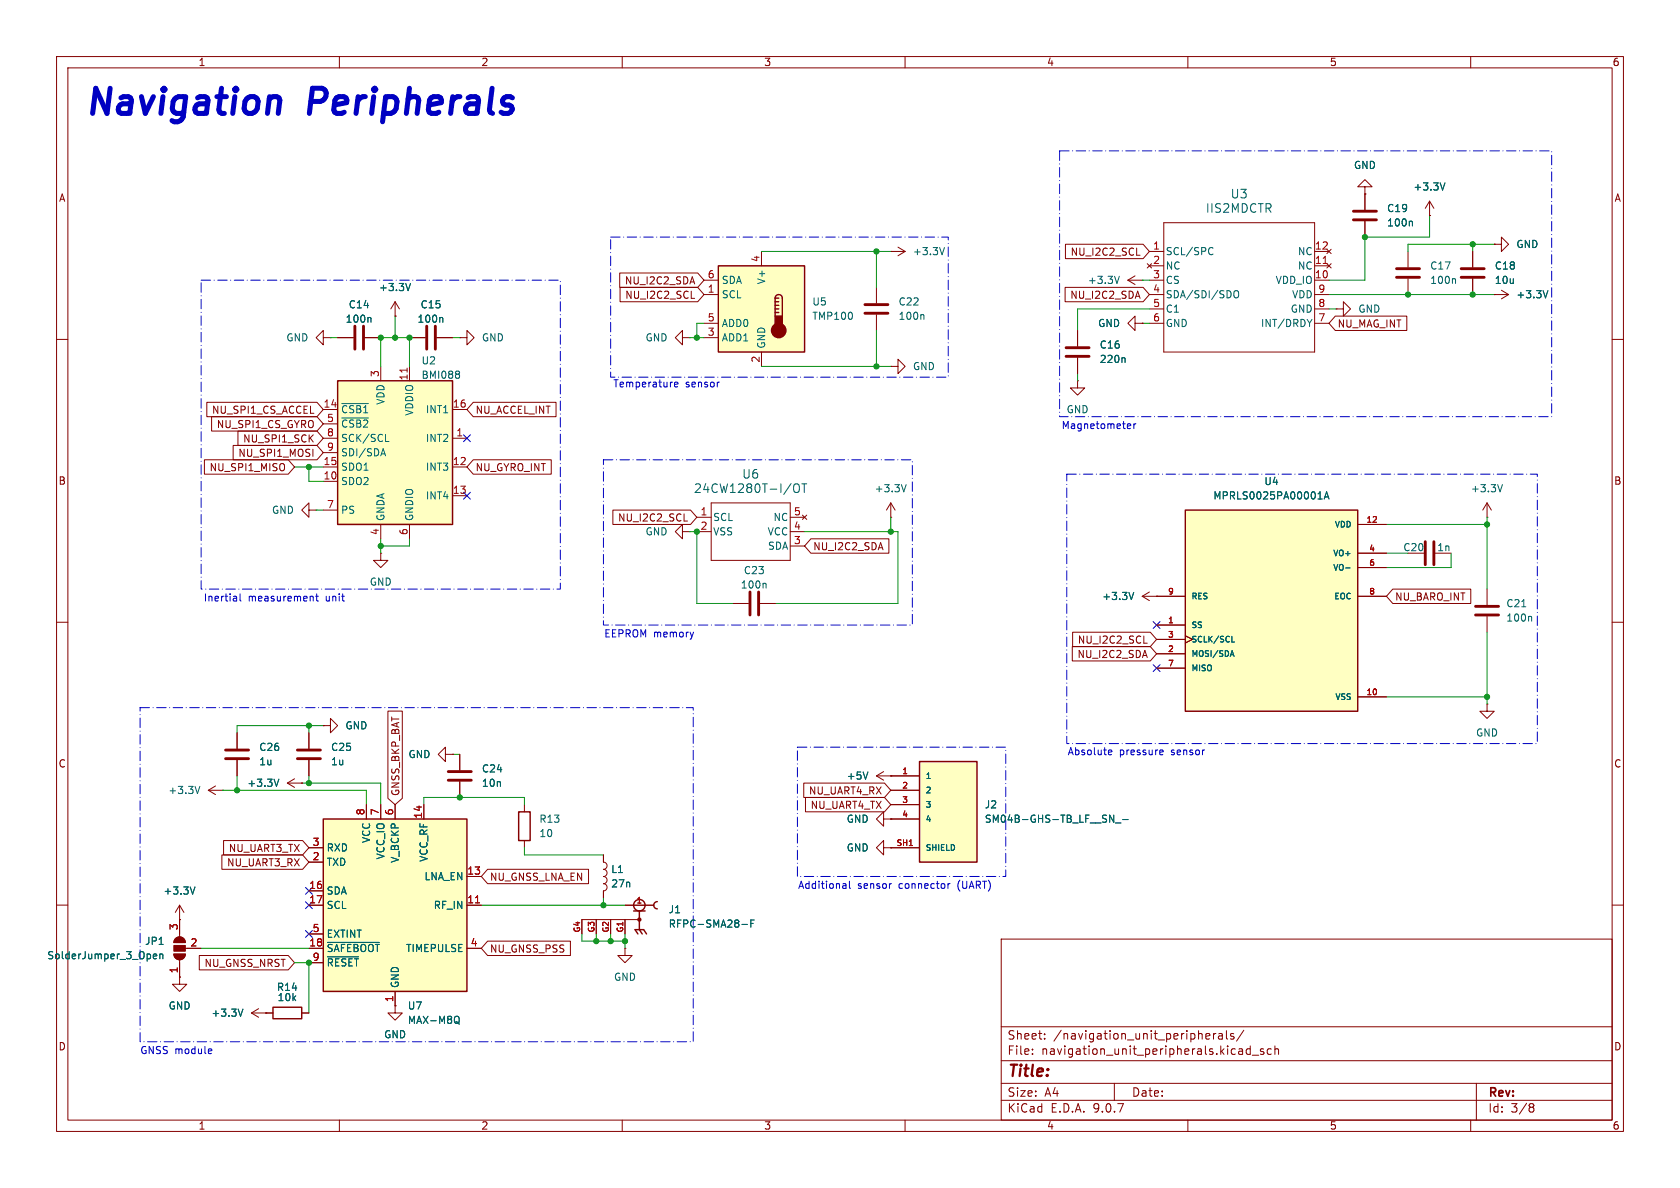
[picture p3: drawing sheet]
<svg xmlns="http://www.w3.org/2000/svg" width="297mm" height="210mm" viewBox="0 0 297 210" stroke-linecap="round" stroke-linejoin="round" font-family="sans-serif">
<g fill="none" stroke="#840000" stroke-width=".18">
<path d="M10 10h277v190h-277zM12 12h273v186h-273zM60 10v2M110 10v2M160 10v2M210 10v2M260 10v2M120.6 59.7v-1.3l-1.2 1.3 1.2 1.3v-1.3h1.3M121.9 59.7h.1M154.9 50.8v2.8M154.9 55.6v2.8M157.5 44.5h.1"/>
<path d="M157.5 44.5h2.5M158.7 43.7l1.3 .8M160 44.5l-1.3 .7M248.9 44.5v2.7M248.9 49.3v2.8M260.3 44.5v2.7M260.3 49.3v2.8M10 60h2M157.5 64.8h1.2v-1.3l1.3 1.3-1.3 1.2v-1.2M157.5 64.8h.1M285 60h2M67.3 97.8v1.3h1.3l-1.3 1.2-1.3-1.2h1.3"/>
<path d="M67.3 97.8h.1M120.6 94v-1.3l-1.2 1.3 1.2 1.3v-1.3h1.3M121.9 94h.1M10 110h2M285 110h2M10 160h2M177 166h108v32h-108zM285 160h2M60 198v2M110 198v2M160 198v2M177 194.5h108"/>
<path d="M177 191.5h108M177 187.5h108M177 181.5h108M182.5 186.3v.1M182.5 185.5v.1M184.7 183.6v.1M184.7 182.8v.1M197 191.5v3M210 198v2M213.7 182.7l.2 .4-.7 .1M213.8 183.6l-.1 .1M214.5 182.7v1"/>
<path d="M215 182.7l-.3 .1-.2 .2M215.5 182.8h.5l.1 .9M216.1 183.1h-.5a.29 .29 0 0 0-.2 .3 .29 .29 0 0 0 .2 .3l.5-.1M216.8 182.2v1.3l.2 .2M218.1 182.8l-.4-.1-.2 .2 .1 .2 .5 .2v.3h-.6M219.9 182.1l-1.3 2M221 184.9v1.5M221 185.5l-.4-.1-.3 .3v.4l.2 .2h.5M221.4 186.5h1.1M223.4 185.5l-.4-.1-.2 .2 .1 .2 .5 .2v.3h-.6M224.7 185.5l-.4-.1-.3 .3v.4l.2 .2h.5M225.4 185.5l.2-.1 .4 .1v.9"/>
<path d="M225.4 184.9v1.5M260 198v2M261 191.5v6.5M270.6 195.1l.4 .1 .2 .2-.3 .3M270.6 195.7h.3M270.9 195.7l.2 .2 .1 .4-.2 .2-.4 .1"/>
</g>
<path d="M152.9 53.8h4.1M152.9 55.4h4.1M246.9 47.5h4.1M246.9 49h4.1M258.3 47.5h4.1M258.3 49h4.1" fill="none" stroke="#840000" stroke-width=".51"/>
<path d="M163.2 55.6l.1 .2v.7M167 43.8l-.5 1.2M257.1 49.3l.2 .1v.7" fill="none" stroke="#006464" stroke-width=".18"/>
<path d="M127 47h15.2v15.2h-15.2z" fill="#ffffc2"/>
<g fill="none" stroke="#840000" stroke-width=".25">
<path d="M127 47h15.2v15.2h-15.2zM137 52.7a.64 .64 0 0 1 .7-.6 .64 .64 0 0 1 .6 .6v3.2M137 52.7v3.2M137 52.7h.7M137 53.3h.7M137 54h.7M137 54.6h.7M137 55.2h.7M116.2 159.4a.64 .64 0 0 0-.6 .6 .64 .64 0 0 0 .6 .7M112 161h2M112.8 165.1l-.5-.8h1.5l.5 .8M113 161v3.3l.5 .8"/>
<circle cx="113" cy="160" r="1.02"/>
<circle cx="113" cy="162.6" r=".25"/>
</g>
<g fill="#840000" stroke="#840000" stroke-width=".25">
<path d="M137 55.9h1.3v1.9h-1.3z"/>
<circle cx="137.7" cy="58.4" r="1.27"/>
</g>
<g fill="none" stroke="#840000" stroke-width=".18">
<path d="M124.5 49.5h2.5M124.5 52.1h2.5M124.5 57.2h2.5M124.5 59.7h2.5M134.6 44.5v2.5M199.4 49.5h2.5M199.4 49.5l1.3 .8M200.7 48.8l-1.3 .7M201.9 49.5h.1M264.2 52.1h.1M264.2 43.2h1.2v-1.3l1.3 1.3-1.3 1.3v-1.3M264.2 43.2h.1"/>
<path d="M264.2 52.1h2.5M265.4 51.3l1.3 .8M266.7 52.1l-1.3 .7M134.6 62.2v2.6M36.8 139.7l1.3 .8M36.8 139.7h2.6M38.1 138.9l-1.3 .8M39.4 139.7h.1M41.9 129.5v2.8M41.9 134.4v2.8M50.8 138.4l1.3 .8M50.8 138.4h2.5"/>
<path d="M52.1 137.7l-1.3 .7M53.3 138.4h.1M156.2 144.8v-1.3l-1.3 1.3 1.3 1.3v-1.3h1.3M156.2 149.9v-1.3l-1.3 1.3 1.3 1.2v-1.2h1.3M157.5 144.8h.1M157.5 149.9h.1M105.4 162.6v2.5M107.9 162.6v2.5M110.5 160h5.1M110.5 162.6v2.5M113 162.6h-10.1v2.5"/>
</g>
<path d="M39.9 132.6h4M39.9 134.1h4" fill="none" stroke="#840000" stroke-width=".51"/>
<path d="M197.9 48.8l-.4 1.3M273.6 51.4l-.4 1.2M35.3 139l-.4 1.3M49.3 137.7l-.4 1.3M131.2 163.4h.9M132.7 163.2h.5M133.3 162.6h-.6v1.3" fill="none" stroke="#006464" stroke-width=".18"/>
<path d="M162.6 134.6h10.1v17.8h-10.1z" fill="#ffffc2"/>
<path d="M162.6 134.6h10.1v17.8h-10.1zM91.7 143.5h2v5.1h-2z" fill="none" stroke="#840000" stroke-width=".25"/>
<g fill="none" stroke="#840000" stroke-width=".18">
<path d="M205.7 39.4h26.7v22.8h-26.7zM241.3 33h1.3l-1.3-1.2-1.3 1.2h1.3v1.3M241.3 34.3h.1M241.3 34.3v2.8M241.3 39.1v2.8M252.7 38.1h.1M252.7 35.6l-.7 1.2M252.7 35.6l.8 1.2M252.7 35.6v2.5M59.7 59.7h2.8M64.5 59.7h2.8M190.5 58.4v2.8"/>
<path d="M200.7 57.2v-1.3l-1.3 1.3 1.3 1.2v-1.2h1.2M201.9 57.2h.1M202.8 46.6l.8 .8M203.2 44.5h2.5M203.2 47h2.5M203.2 49.5h2.5M203.2 52.1h2.5M203.2 54.6h2.5M203.2 57.2h2.5M203.6 46.6l-.8 .8M232.4 44.5h2.5M232.4 47h2.5"/>
<path d="M232.4 49.5h2.5M232.4 52.1h2.5M232.4 54.6h2.5M232.4 57.2h2.5M234.6 44.1l.7 .7M234.6 46.6l.7 .8M235.3 44.1l-.7 .7M235.3 46.6l-.7 .8M236.2 54.6h1.3v-1.3l1.3 1.3-1.3 1.3v-1.3M236.2 54.6h.1M190.5 67.3v1.3h1.3l-1.3 1.3-1.3-1.3h1.3M190.5 67.3h.1"/>
<path d="M190.5 63.2v2.8M123.2 91.4h2.5M123.2 94h2.5M125.7 88.9h14v10.2h-14zM139.7 91.4h2.5M139.7 94h2.5M139.7 96.5h2.5M141.9 91.1l.7 .7M142.6 91.1l-.7 .7M157.5 91.4h.1M157.5 88.9l-.8 1.3M157.5 88.9l.7 1.3"/>
<path d="M157.5 88.9v2.5M262.9 91.4h.1M262.9 88.9l-.8 1.3M262.9 88.9l.8 1.3M262.9 88.9v2.5M129.5 106.7h2.8M134.4 106.7h2.8M262.9 104.1v2.8M262.9 109v2.8M54.6 129.5v2.8M54.6 134.4v2.8M154.9 137.2h7.7"/>
<path d="M154.9 137.2l1.3 .7M156.2 136.4l-1.3 .8M157.5 137.2h.1M157.5 139.7h5.1M92.7 142.2v1.3M92.7 148.6v1.3M106.7 151.1v1.3a.64 .64 0 0 1 .6 .6 .64 .64 0 0 1-.6 .7 .64 .64 0 0 1 .6 .6 .64 .64 0 0 1-.6 .6 .64 .64 0 0 1 .6 .7 .64 .64 0 0 1-.6 .6M106.7 156.2a.64 .64 0 0 1 .6 .6 .64 .64 0 0 1-.6 .7v1.3M157.5 142.2h5.1M157.5 144.8h5.1M157.5 149.9h5.1M110.5 167.6v1.3h1.3l-1.3 1.3-1.3-1.3h1.3"/>
<path d="M110.5 167.6h.1"/>
</g>
<g fill="none" stroke="#006464" stroke-width=".18">
<path d="M249.5 39.1l.2 .2v.6M255.5 32.3l-.5 1.3M65.4 56.1l.2 .2v.7M214.1 43.8l.3 .1M214.4 44.9l-.3 .1M218.2 51.6l.2-.2a.43 .43 0 0 1 .6 .4v.4a.42 .42 0 0 1-.4 .5 .42 .42 0 0 1-.5-.5zM231.9 56.5l-.4 .6M198.7 63.2l.2 .2v.7M140.4 85.8a.51 .51 0 0 1 .6-.3 .51 .51 0 0 1 .3 .5v.5a.51 .51 0 0 1-.5 .6 .51 .51 0 0 1-.5-.6zM141.8 85.5h.8M142.2 85.5v1.6M160.2 85.7l-.4 1.2"/>
<path d="M265.6 85.7l-.4 1.2M135.3 103.1l.1 .2v.7M269 107.3h.8M270.6 109l.2 .1v.7M153.4 136.5l-.4 1.2M196.2 144.1l.7 1.3v-1.3M197.2 145.5h1M198.5 144.9h.9"/>
</g>
<path d="M233.9 46.6h.7" fill="none" stroke="#a90000" stroke-width=".18"/>
<path d="M239.3 37.3h4M239.3 38.9h4M62.7 57.7v4M64.3 57.7v4M188.5 61.5h4M188.5 63h4M132.6 104.6v4.1M134.1 104.6v4.1M260.9 107.2h4M260.9 108.7h4M52.6 132.6h4M52.6 134.1h4" fill="none" stroke="#840000" stroke-width=".51"/>
<path d="M57.1 144.8h25.4v30.5h-25.4z" fill="#ffffc2"/>
<path d="M57.1 144.8h25.4v30.5h-25.4z" fill="none" stroke="#840000" stroke-width=".25"/>
<g fill="none" stroke="#840000" stroke-width=".18">
<path d="M253.7 97.8h2.8M201.9 105.4l1.3 .8M201.9 105.4h2.6M203.2 104.6l-1.3 .8M204.5 105.4h.1M54.6 149.9h2.5M54.6 152.4h2.5M54.6 157.5h2.5M64.8 142.2v2.6M67.3 142.2v2.6M69.8 142.2v2.6M74.9 142.2v2.6"/>
<path d="M82.5 154.9h2.6M54.6 160h2.5M54.6 165.1h2.5M54.6 167.6h2.5M54.6 170.2h2.5M69.8 177.8v1.3h1.3l-1.3 1.2-1.2-1.2h1.2M69.8 177.8h.1M69.8 175.3v2.5M82.5 160h2.6M82.5 167.6h2.6"/>
</g>
<path d="M200.4 104.7l-.4 1.3M57.9 166.6h9.2M57.9 169.1h5.5M80.6 179.6a.43 .43 0 0 1 .6 .5v.4a.43 .43 0 0 1-.6 .4M80.7 180.6l.5 .4" fill="none" stroke="#006464" stroke-width=".18"/>
<path d="M84.1 159.6h.7" fill="none" stroke="#a90000" stroke-width=".18"/>
<path d="M252 95.8v4M253.5 95.8v4" fill="none" stroke="#840000" stroke-width=".51"/>
<path d="M209.5 90.2h30.5v35.5h-30.5z" fill="#ffffc2"/>
<path d="M209.5 90.2h30.5v35.5h-30.5zM48.3 178.1h5v2h-5z" fill="none" stroke="#840000" stroke-width=".25"/>
<g fill="none" stroke="#840000" stroke-width=".18">
<path d="M57.1 59.7v-1.3l-1.2 1.3 1.2 1.3v-1.3h1.3M58.4 59.7h.1M72.4 59.7h2.8M77.2 59.7h2.8M240 92.7h5.1M240 97.8h5.1M204.5 105.4h5M204.5 110.5h5M204.5 113h5M204.5 115.6h5M204.5 118.1h5M209.5 112.4l1.3 .6-1.3 .7"/>
<path d="M240 105.4h5.1M240 100.3h5.1M57.1 128.3h1.3v-1.3l1.3 1.3-1.3 1.2v-1.2M57.1 128.3h.1M78.7 133.4v-1.3l-1.2 1.3 1.2 1.2v-1.2h1.3M80 133.4h.1M240 123.2h5.1M262.9 124.5v1.2h1.3l-1.3 1.3-1.3-1.3h1.3M262.9 124.5h.1M44.4 179.1h3.9M44.4 179.1l1.3 .7M45.7 178.3l-1.3 .8"/>
<path d="M47 179.1h.1M53.3 179.1h1.3"/>
</g>
<path d="M78.1 56.1l.2 .2v.7M233 88.2h.7M234.1 88.2l.4-1.3 .4 1.3M234.2 87.8h.6M217.6 115.7h.5M217.8 113.5h.5M217.8 115l.4 1M237.9 100.4h.8M42.9 178.4l-.4 1.2" fill="none" stroke="#006464" stroke-width=".18"/>
<path d="M75.4 57.7v4M77 57.7v4" fill="none" stroke="#840000" stroke-width=".51"/>
<path d="M59.7 67.3h20.3v25.4h-20.3z" fill="#ffffc2"/>
<path d="M59.7 67.3h20.3v25.4h-20.3z" fill="none" stroke="#840000" stroke-width=".25"/>
<g fill="none" stroke="#840000" stroke-width=".18">
<path d="M241.3 34.3h.1M241.3 34.3v2.8M241.3 39.1v2.8M252.7 38.1h.1M59.7 59.7h2.8M64.5 59.7h2.8M69.8 55.9h.1M69.8 53.3l-.7 1.3M69.8 53.3l.8 1.3M69.8 53.3v2.6M72.4 59.7h2.8M77.2 59.7h2.8"/>
<path d="M81.3 59.7h1.2v-1.3l1.3 1.3-1.3 1.3v-1.3M81.3 59.7h.1M109.6 48.3h13.7l1.2 1.2-1.2 1.3h-13.7zM109.6 50.8h13.7l1.2 1.3-1.2 1.2h-13.7zM122.2 52.7h.6M188.3 50.8h13.8l1.1 1.3-1.1 1.2h-13.8zM188.4 43.2h13.7l1.1 1.3-1.1 1.2h-13.7zM190.5 58.4v2.8M200.9 45.1h.6M201.9 57.2h.1M236.1 55.9h12.6v2.5h-12.6l-1.2-1.2zM260.3 44.5v2.7"/>
<path d="M260.3 49.3v2.8M264.2 43.2h.1M264.2 52.1h.1M36.6 71.1h19.4l1.1 1.3-1.1 1.3h-19.4zM37.4 73.7h18.6l1.1 1.2-1.1 1.3h-18.6zM41.2 78.7h14.8l1.1 1.3-1.1 1.3h-14.8zM42.1 76.2h13.9l1.1 1.3-1.1 1.2h-13.9zM57.1 72.4h2.6M57.1 74.9h2.6M57.1 77.5h2.6M67.3 64.8v2.5M72.4 64.8v2.5"/>
<path d="M80 72.4h2.5M80 77.5h2.5M83.7 71.1h14.6v2.6h-14.6l-1.2-1.3zM190.5 63.2v2.8M36.1 81.3h14.9l1.1 1.3-1.1 1.2h-14.9zM54.6 90.2v-1.3l-1.3 1.3 1.3 1.2v-1.2h1.3M55.9 90.2h.1M57.1 80h2.6M57.1 82.6h2.6M57.1 85.1h2.6M57.1 90.2h2.6M67.3 92.7v2.6"/>
<path d="M72.4 92.7v2.6M80 82.6h2.5M80 87.6h2.5M83.7 81.3h13.8v2.5h-13.8l-1.2-1.2zM108.3 90.2h13.8l1.1 1.2-1.1 1.3h-13.8zM120.9 92.1h.6M143.4 95.2h13.7v2.6h-13.7l-1.2-1.3zM240 92.7h5.1M240 97.8h5.1M189.6 114.3h13.8l1.1 1.3-1.1 1.2h-13.8zM189.6 111.8h13.8l1.1 1.2-1.1 1.3h-13.8zM202.2 113.7h.6"/>
<path d="M204.5 105.4h.1M204.5 105.4h5M204.5 110.5h5M204.5 113h5M204.5 115.6h5M204.5 118.1h5M209.5 112.4l1.3 .6-1.3 .7M240 105.4h5.1M240 100.3h5.1M246.2 104.1h13.8v2.6h-13.8l-1.1-1.3zM41.9 129.5v2.8M41.9 134.4v2.8"/>
<path d="M53.3 138.4h.1M54.6 129.5v2.8M54.6 134.4v2.8M57.1 128.3h.1M68.6 125.7h2.5v15.4l-1.3 1.1-1.2-1.1zM80 133.4h.1M81.3 133.4v2.7M81.3 138.2v2.8M142.1 138.4h14.3l1.1 1.3-1.1 1.3h-14.3zM157.5 137.2h.1M157.5 137.2h5.1M157.5 139.7h5.1"/>
<path d="M240 123.2h5.1M39.2 151.1h14.3l1.1 1.3-1.1 1.3h-14.3zM39.5 148.6h14l1.1 1.3-1.1 1.2h-14zM54.6 149.9h2.5M54.6 152.4h2.5M54.6 157.5h2.5M64.8 142.2v2.6M67.3 142.2v2.6M69.8 142.2v2.6M74.9 142.2v2.6M82.5 154.9h2.6M86.2 153.7h17.8v2.5h-17.8l-1.1-1.3z"/>
<path d="M106.7 151.1v1.3M106.7 157.5v1.3M142.4 141h14l1.1 1.2-1.1 1.3h-14zM157.5 144.8h.1M157.5 149.9h.1M157.5 142.2h5.1M157.5 144.8h5.1M157.5 149.9h5.1M30.7 168.7h2.1a1.02 1.02 0 0 1-1.1 1 1.02 1.02 0 0 1-1-1zM31 165.9a1.02 1.02 0 0 1 1.1-.2 1.02 1.02 0 0 1 .7 .9h-2.1zM31.7 172.7v1.3h1.3l-1.3 1.3-1.2-1.3h1.2M31.7 172.7h.1"/>
<path d="M31.7 162.6h.1M31.7 160v5.6M31.7 169.7v3M31.7 160l-.7 1.3M31.7 160l.8 1.3M32.8 167.6h2.8M35.2 168.9h15.8l1.1 1.3-1.1 1.3h-15.8zM47 179.1h.1M47 179.1h1.3M53.3 179.1h1.3M54.6 167.6h2.5M54.6 160h2.5"/>
<path d="M54.6 165.1h2.5M54.6 170.2h2.5M69.8 177.8h.1M69.8 175.3v2.5M82.5 167.6h2.6M82.5 160h2.6M86.2 166.4h14.6v2.5h-14.6l-1.1-1.3zM102.9 162.6v2.5M105.4 162.6v2.5M107.9 162.6v2.5M110.5 160h5.1M110.5 162.6v2.5"/>
</g>
<g fill="none" stroke="#006464" stroke-width=".18">
<path d="M249.5 39.1l.2 .2v.6M255.5 32.3l-.5 1.3M65.4 56.1l.2 .2v.7M72.6 50.1l-.5 1.3M78.1 56.1l.2 .2v.7M273.6 51.4l-.4 1.2M60.4 71.3h4.7M60.4 73.9h4.7M67.7 79.3l.5 1.3M68.2 78h.6M81 65.6l.2 .2-.2 .3 .2 .3v.2l-.2 .3M198.7 63.2l.2 .2v.7"/>
<path d="M67.4 80.2h.6M233 88.2h.7M234.1 88.2l.4-1.3 .4 1.3M234.2 87.8h.6M200.4 104.7l-.4 1.3M217.6 115.7h.5M217.8 113.5h.5M217.8 115l.4 1M237.9 100.4h.8M49.3 137.7l-.4 1.3M153.4 136.5l-.4 1.2M34.5 156.8l-.5 1.3"/>
<path d="M196.2 144.1l.7 1.3v-1.3M197.2 145.5h1M198.5 144.9h.9M27.1 169.1l.6-.2-.1-.2-.3-.1-.2 .2 .1 .6h.4M28.3 168.8l.1-.2 .3 .1 .1 .8M28.3 168.6v.9M42.9 178.4l-.4 1.2M57.9 166.6h9.2M57.9 169.1h5.5M80.6 179.6a.43 .43 0 0 1 .6 .5v.4a.43 .43 0 0 1-.6 .4M131.2 163.4h.9M132.7 163.2h.5"/>
<path d="M133.3 162.6h-.6v1.3M80.7 180.6l.5 .4"/>
</g>
<path d="M72 65.1v.7M84.1 159.6h.7" fill="none" stroke="#a90000" stroke-width=".18"/>
<path d="M79.2 136.4h4.1M79.2 137.9h4.1" fill="none" stroke="#840000" stroke-width=".51"/>
<g fill="#840000" stroke="#840000" stroke-width=".18">
<path d="M30.7 168.7h2.1a1.02 1.02 0 0 1-1.1 1 1.02 1.02 0 0 1-1-1z"/>
<path d="M30.7 167.1h2.1v1h-2.1z"/>
<path d="M31 165.9a1.02 1.02 0 0 1 1.1-.2 1.02 1.02 0 0 1 .7 .9h-2.1z"/>
</g>
<g fill="none" stroke="#009600" stroke-width=".18">
<path d="M252.7 38.1v3.8h-11.4v7.6h-6.4M58.4 59.7h1.3M69.8 55.9v3.8M80 59.7h1.3M121.9 59.7h2.6M124.5 57.2h-1.3v2.5M134.6 44.5h22.9M154.9 44.5v6.3M154.9 58.4v6.4M201.9 57.2h1.3M201.9 49.5h1.3M203.2 54.6h-12.7v3.8"/>
<path d="M234.9 54.6h1.3M234.9 52.1h29.3M260.3 43.2v1.3M264.2 43.2h-15.3v1.3M67.3 64.8v-5.1h5.1v5.1M134.6 64.8h22.9M190.5 66v1.3M52.1 82.6h5M54.6 82.6v2.5h2.5M55.9 90.2h1.2M67.3 95.3v2.5M72.4 95.3v1.2h-5.1"/>
<path d="M121.9 94h1.3v12.7h6.3M142.2 94h16.5v12.7h-21.5M157.5 91.4v2.6M245.1 97.8h3.8M245.1 92.7h17.8M256.5 97.8v2.5h-11.4M262.9 91.4v12.7M262.9 111.8v12.7M39.4 139.7h25.4v2.5M41.9 137.2v2.5M53.3 138.4h14v3.8M54.6 128.3v1.2"/>
<path d="M54.6 137.2v1.2M57.1 128.3h-15.2v1.2M80 133.4h1.3M245.1 123.2h17.8M74.9 142.2v-1.2h17.8v1.2M92.7 149.9v1.2h14M106.7 158.8v1.2M35.6 167.6h19M52.1 170.2h2.5v8.9M85.1 160h25.4M102.9 165.1v1.3h7.6M105.4 165.1v1.3"/>
<path d="M107.9 165.1v1.3M110.5 165.1v2.5"/>
</g>
<g fill="none" stroke="#000084" stroke-width=".18">
<path d="M81.9 76.9l1.3 1.2M83.2 76.9l-1.3 1.2M81.9 87l1.3 1.2M83.2 87l-1.3 1.2M203.9 109.9l1.2 1.2M203.9 117.5l1.2 1.2M205.1 109.9l-1.2 1.2M205.1 117.5l-1.2 1.2M54 159.4l1.2 1.2M54 156.9l1.2 1.2M55.2 159.4l-1.2 1.2M55.2 156.9l-1.2 1.2"/>
<path d="M54 164.5l1.2 1.2M55.2 164.5l-1.2 1.2"/>
</g>
<g fill="none" stroke="#0000c2" stroke-width=".18">
<path d="M119.2 68l.7-.1-.1-.3h-.4l-.2 .1 .1 .6h.5M127 67.6h.2M199.5 74.9l.3 .1 .1 .2-.6 .1M199.8 75.7l-.3 .1M200.4 74.9v.9M200.8 74.9l-.4 .3M41.7 105.4l.1 .2v.6M41.8 106.2h-.1M41.8 105.7l-.1 .1M42.4 105v1.1l.2 .1M55.2 105.4l.2 .2v.6M55.8 105.4h.5"/>
<path d="M56 105v1.1l.3 .1M122.6 111.8l-.3 .8M196 133.4h.5M196 132.6h.4l.2 .3-.6 .1M205.2 132.6h.4v.3l-.6 .1M205.6 133.4h-.4M149.1 156.2h.3l.2 .2v.6M149.6 157h-.5M149.6 156.5l-.5 .1M150.2 155.8v1.1l.1 .1M157.5 156.2h.1M167.6 156.2v.8"/>
<path d="M167.9 156.2l-.3 .2M37 185.4l.4 .1v.2l-.6 .1M37.4 186.2l-.4 .1"/>
</g>
<path d="M48.3 17.1h.6l.4 .2 .2 .4-.3 2.3" fill="none" stroke="#0000c2" stroke-width=".89"/>
<path d="M187.3 26.7h87v47h-87zM35.6 49.5h63.5v54.6h-63.5zM107.9 41.9h59.7v24.8h-59.7zM106.7 81.3h54.6v29.2h-54.6zM188.6 83.8h83.2v47.6h-83.2zM24.8 125.1h97.8v59.1h-97.8zM141 132.1h36.8v22.8h-36.8z" fill="none" stroke="#0000c2" stroke-width=".18" stroke-dasharray="1.7 .6 0 .6"/>
<g fill="#009600" stroke="#009600" stroke-width=".18">
<circle cx="157.5" cy="94" r=".46"/>
<circle cx="123.2" cy="59.7" r=".46"/>
<circle cx="154.9" cy="64.8" r=".46"/>
<circle cx="81.3" cy="141" r=".46"/>
<circle cx="110.5" cy="166.4" r=".46"/>
<circle cx="154.9" cy="44.5" r=".46"/>
<circle cx="67.3" cy="59.7" r=".46"/>
<circle cx="72.4" cy="59.7" r=".46"/>
<circle cx="69.8" cy="59.7" r=".46"/>
<circle cx="54.6" cy="82.6" r=".46"/>
<circle cx="54.6" cy="138.4" r=".46"/>
<circle cx="41.9" cy="139.7" r=".46"/>
<circle cx="54.6" cy="128.3" r=".46"/>
<circle cx="260.3" cy="43.2" r=".46"/>
<circle cx="260.3" cy="52.1" r=".46"/>
<circle cx="262.9" cy="92.7" r=".46"/>
<circle cx="262.9" cy="123.2" r=".46"/>
<circle cx="105.4" cy="166.4" r=".46"/>
<circle cx="54.6" cy="170.2" r=".46"/>
<circle cx="106.7" cy="160" r=".46"/>
<circle cx="107.9" cy="166.4" r=".46"/>
<circle cx="248.9" cy="52.1" r=".46"/>
<circle cx="241.3" cy="41.9" r=".46"/>
<circle cx="67.3" cy="96.5" r=".46"/>
<circle cx="123.2" cy="94" r=".46"/>
</g>
<g font-size="6.2" fill="#0000c2">
<text x="14.5" y="21.6">Navigation</text>
<text x="54.5" y="21.6">Peripherals</text>
</g>
<text font-size="2.8" fill="#840000" x="178" y="190.9">Title:</text>
<g font-size="2.1" fill="#006464">
<text x="217.5" y="35.3">U3</text>
<text x="213.1" y="37.8">IIS2MDCTR</text>
<text x="122.6" y="87.4">24CW1280T-I/OT</text>
<text x="131.1" y="84.8">U6</text>
</g>
<g font-size="2.1" fill="#840000">
<text x="178" y="184">Sheet:</text>
<text x="186.2" y="184">/navigation_unit_peripherals/</text>
<text x="178" y="186.7">File:</text>
<text x="184.1" y="186.7">navigation_unit_peripherals.kicad_sch</text>
<text x="178" y="196.9">KiCad</text>
<text x="178" y="194.1">Size:</text>
<text x="184.7" y="194.1">A4</text>
<text x="185.7" y="196.9">E.D.A.</text>
<text x="193.3" y="196.9">9.0.7</text>
<text x="200" y="194.1">Date:</text>
<text x="263" y="194.3">Rev:</text>
<text x="263" y="196.9">Id:</text>
<text x="267.1" y="196.9">3/8</text>
</g>
<g font-size="1.8" fill="#840000">
<text x="35" y="11.9">1</text>
<text x="85" y="11.9">2</text>
<text x="135" y="11.9">3</text>
<text x="185" y="11.9">4</text>
<text x="235" y="11.9">5</text>
<text x="285" y="11.9">6</text>
<text x="10.3" y="35.9">A</text>
<text x="285.3" y="35.9">A</text>
<text x="189.2" y="45.4">NU_I2C2_SCL</text>
<text x="110.4" y="50.5">NU_I2C2_SDA</text>
<text x="110.4" y="53">NU_I2C2_SCL</text>
<text x="189.1" y="53">NU_I2C2_SDA</text>
<text x="236.4" y="58.1">NU_MAG_INT</text>
<text x="37.4" y="73.3">NU_SPI1_CS_ACCEL</text>
<text x="38.2" y="75.9">NU_SPI1_CS_GYRO</text>
<text x="84" y="73.3">NU_ACCEL_INT</text>
<text x="37" y="83.5">NU_SPI1_MISO</text>
<text x="42" y="81">NU_SPI1_MOSI</text>
<text x="42.9" y="78.4">NU_SPI1_SCK</text>
<text x="84" y="83.5">NU_GYRO_INT</text>
<text x="10.3" y="85.9">B</text>
<text x="285.3" y="85.9">B</text>
<text x="109.2" y="92.4">NU_I2C2_SCL</text>
<text x="143.7" y="97.5">NU_I2C2_SDA</text>
<text x="246.5" y="106.4">NU_BARO_INT</text>
<text x="190.4" y="114">NU_I2C2_SCL</text>
<text x="190.4" y="116.5">NU_I2C2_SDA</text>
<text x="10.3" y="135.9">C</text>
<text x="285.3" y="135.9">C</text>
<text x="70.8" y="140.8" transform="rotate(-90 70.8 140.8)">GNSS_BKP_BAT</text>
<text x="142.9" y="140.7">NU_UART4_RX</text>
<text x="143.2" y="143.2">NU_UART4_TX</text>
<text x="40" y="153.4">NU_UART3_RX</text>
<text x="40.3" y="150.8">NU_UART3_TX</text>
<text x="86.5" y="155.9">NU_GNSS_LNA_EN</text>
<text x="36" y="171.1">NU_GNSS_NRST</text>
<text x="86.5" y="168.6">NU_GNSS_PSS</text>
<text x="10.3" y="185.9">D</text>
<text x="285.3" y="185.9">D</text>
<text x="35" y="199.9">1</text>
<text x="85" y="199.9">2</text>
<text x="135" y="199.9">3</text>
<text x="185" y="199.9">4</text>
<text x="235" y="199.9">5</text>
<text x="285" y="199.9">6</text>
</g>
<g font-size="1.8" fill="#006464">
<text x="239.3" y="30.1">GND</text>
<text x="249.8" y="33.9">+3.3V</text>
<text x="245.1" y="40.2">100n</text>
<text x="245.1" y="37.7">C19</text>
<text x="161.3" y="45.3">+3.3V</text>
<text x="206" y="45.3">SCL/SPC</text>
<text x="206" y="47.9">NC</text>
<text x="229.4" y="45.3">NC</text>
<text x="229.4" y="47.9">NC</text>
<text x="252.7" y="47.9">C17</text>
<text x="264.2" y="47.9">C18</text>
<text x="268" y="44">GND</text>
<text x="66.9" y="51.7">+3.3V</text>
<text x="127.5" y="50.4">SDA</text>
<text x="127.5" y="52.9">SCL</text>
<text x="135.5" y="50.4" transform="rotate(-90 135.5 50.4)">V+</text>
<text x="192.2" y="50.4">+3.3V</text>
<text x="206" y="50.4">CS</text>
<text x="206" y="52.9">SDA/SDI/SDO</text>
<text x="225.4" y="50.4">VDD_IO</text>
<text x="228.3" y="52.9">VDD</text>
<text x="252.7" y="50.4">100n</text>
<text x="264.2" y="50.4">10u</text>
<text x="268" y="52.9">+3.3V</text>
<text x="61" y="57.3">100n</text>
<text x="61.6" y="54.7">C14</text>
<text x="73.7" y="57.3">100n</text>
<text x="74.3" y="54.7">C15</text>
<text x="127.5" y="58">ADD0</text>
<text x="143.5" y="56.7">TMP100</text>
<text x="143.5" y="54.2">U5</text>
<text x="158.8" y="56.7">100n</text>
<text x="158.8" y="54.2">C22</text>
<text x="194" y="58">GND</text>
<text x="206" y="55.5">C1</text>
<text x="206" y="58">GND</text>
<text x="222.8" y="58">INT/DRDY</text>
<text x="228.1" y="55.5">GND</text>
<text x="240" y="55.5">GND</text>
<text x="50.5" y="60.6">GND</text>
<text x="74.4" y="64.6">U2</text>
<text x="85.1" y="60.6">GND</text>
<text x="114" y="60.6">GND</text>
<text x="127.5" y="60.6">ADD1</text>
<text x="135.5" y="61.7" transform="rotate(-90 135.5 61.7)">GND</text>
<text x="161.3" y="65.6">GND</text>
<text x="194.3" y="64.4">220n</text>
<text x="194.3" y="61.8">C16</text>
<text x="68.2" y="71.6" transform="rotate(-90 68.2 71.6)">VDD</text>
<text x="74.4" y="67.2">BMI088</text>
<text x="60.2" y="73.3">~{CSB1}</text>
<text x="60.2" y="75.8">~{CSB2}</text>
<text x="73.3" y="73.6" transform="rotate(-90 73.3 73.6)">VDDIO</text>
<text x="75.2" y="73.3">INT1</text>
<text x="188.5" y="73.3">GND</text>
<text x="60.2" y="78.3">SCK/SCL</text>
<text x="60.2" y="80.9">SDI/SDA</text>
<text x="60.2" y="83.4">SDO1</text>
<text x="75.2" y="78.3">INT2</text>
<text x="75.2" y="83.4">INT3</text>
<text x="60.2" y="86">SDO2</text>
<text x="75.2" y="88.5">INT4</text>
<text x="154.5" y="87.2">+3.3V</text>
<text x="214.4" y="88.5">MPRLS0025PA00001A</text>
<text x="223.4" y="86">U4</text>
<text x="259.9" y="87.2">+3.3V</text>
<text x="48" y="91">GND</text>
<text x="60.2" y="91">PS</text>
<text x="68.2" y="92.2" transform="rotate(-90 68.2 92.2)">GNDA</text>
<text x="73.3" y="92.2" transform="rotate(-90 73.3 92.2)">GNDIO</text>
<text x="114" y="94.8">GND</text>
<text x="126" y="92.3">SCL</text>
<text x="126" y="94.8">VSS</text>
<text x="135.6" y="94.8">VCC</text>
<text x="136.6" y="92.3">NC</text>
<text x="131.4" y="101.7">C23</text>
<text x="135.7" y="97.4">SDA</text>
<text x="248" y="97.6">C20</text>
<text x="254" y="97.6">1n</text>
<text x="65.3" y="103.7">GND</text>
<text x="130.9" y="104.2">100n</text>
<text x="194.8" y="106.3">+3.3V</text>
<text x="266.2" y="107.5">C21</text>
<text x="266.2" y="110.1">100n</text>
<text x="61" y="129.1">GND</text>
<text x="260.9" y="130.4">GND</text>
<text x="45.7" y="135.5">1u</text>
<text x="45.7" y="132.9">C26</text>
<text x="58.4" y="135.5">1u</text>
<text x="58.4" y="132.9">C25</text>
<text x="72.1" y="134.2">GND</text>
<text x="85.1" y="136.8">C24</text>
<text x="29.7" y="140.6">+3.3V</text>
<text x="43.6" y="139.3">+3.3V</text>
<text x="85.1" y="139.3">10n</text>
<text x="149.6" y="138">+5V</text>
<text x="174" y="143.1">J2</text>
<text x="65.6" y="149.1" transform="rotate(-90 65.6 149.1)">VCC</text>
<text x="95.3" y="145.6">R13</text>
<text x="95.3" y="148.2">10</text>
<text x="149.6" y="145.6">GND</text>
<text x="174" y="145.6">SM04B-GHS-TB_LF__SN_-</text>
<text x="57.7" y="150.7">RXD</text>
<text x="57.7" y="153.3">TXD</text>
<text x="68.2" y="152" transform="rotate(-90 68.2 152)">VCC_IO</text>
<text x="70.7" y="152.6" transform="rotate(-90 70.7 152.6)">V_BCKP</text>
<text x="74.9" y="155.8">LNA_EN</text>
<text x="75.8" y="152.4" transform="rotate(-90 75.8 152.4)">VCC_RF</text>
<text x="108" y="154.5">L1</text>
<text x="149.6" y="150.7">GND</text>
<text x="28.8" y="158.3">+3.3V</text>
<text x="57.7" y="158.3">SDA</text>
<text x="57.7" y="160.9">SCL</text>
<text x="76.6" y="160.9">RF_IN</text>
<text x="108" y="157.1">27n</text>
<text x="118.1" y="161.6">J1</text>
<text x="25.5" y="167.2">JP1</text>
<text x="57.7" y="166">EXTINT</text>
<text x="118.1" y="164.2">RFPC-SMA28-F</text>
<text x="8.3" y="169.8">SolderJumper_3_Open</text>
<text x="57.7" y="168.5">~{SAFEBOOT}</text>
<text x="57.7" y="171">~{RESET}</text>
<text x="71.7" y="168.5">TIMEPULSE</text>
<text x="108.5" y="173.6">GND</text>
<text x="29.7" y="178.7">GND</text>
<text x="37.3" y="179.9">+3.3V</text>
<text x="48.9" y="175.4">R14</text>
<text x="49" y="177.2">10k</text>
<text x="70.7" y="174.8" transform="rotate(-90 70.7 174.8)">GND</text>
<text x="72" y="178.7">U7</text>
<text x="67.8" y="183.7">GND</text>
<text x="72" y="181.2">MAX-M8Q</text>
</g>
<g font-size="1.8" fill="#a90000">
<text x="134.4" y="46.4" transform="rotate(-90 134.4 46.4)">4</text>
<text x="203.8" y="44.2">1</text>
<text x="203.8" y="46.7">2</text>
<text x="232.4" y="44.2">12</text>
<text x="232.4" y="46.7">11</text>
<text x="125" y="49.3">6</text>
<text x="125" y="51.8">1</text>
<text x="203.8" y="49.3">3</text>
<text x="203.8" y="51.8">4</text>
<text x="232.4" y="49.3">10</text>
<text x="233" y="51.8">9</text>
<text x="125" y="56.9">5</text>
<text x="125" y="59.4">3</text>
<text x="203.8" y="54.4">5</text>
<text x="203.8" y="56.9">6</text>
<text x="233" y="54.4">8</text>
<text x="233" y="56.9">7</text>
<text x="134.4" y="64.2" transform="rotate(-90 134.4 64.2)">2</text>
<text x="67.1" y="66.7" transform="rotate(-90 67.1 66.7)">3</text>
<text x="72.1" y="67.4" transform="rotate(-90 72.1 67.4)">11</text>
<text x="57.1" y="72.1">14</text>
<text x="57.7" y="74.7">5</text>
<text x="57.7" y="77.2">8</text>
<text x="80" y="72.1">16</text>
<text x="80.6" y="77.2">1</text>
<text x="57.1" y="82.3">15</text>
<text x="57.7" y="79.8">9</text>
<text x="80" y="82.3">12</text>
<text x="57.1" y="84.8">10</text>
<text x="57.7" y="89.9">7</text>
<text x="80" y="87.4">13</text>
<text x="67.1" y="94.7" transform="rotate(-90 67.1 94.7)">4</text>
<text x="72.1" y="94.7" transform="rotate(-90 72.1 94.7)">6</text>
<text x="123.8" y="91.2">1</text>
<text x="123.8" y="93.7">2</text>
<text x="140.3" y="91.2">5</text>
<text x="140.3" y="93.7">4</text>
<text x="140.3" y="96.3">3</text>
<text x="55.2" y="149.6">3</text>
<text x="64.5" y="144.2" transform="rotate(-90 64.5 144.2)">8</text>
<text x="67.1" y="144.2" transform="rotate(-90 67.1 144.2)">7</text>
<text x="69.6" y="144.2" transform="rotate(-90 69.6 144.2)">6</text>
<text x="74.7" y="144.8" transform="rotate(-90 74.7 144.8)">14</text>
<text x="55.2" y="152.1">2</text>
<text x="82.5" y="154.7">13</text>
<text x="54.6" y="157.2">16</text>
<text x="54.6" y="159.8">17</text>
<text x="82.5" y="159.8">11</text>
<text x="31.5" y="164.5" transform="rotate(-90 31.5 164.5)">3</text>
<text x="33.6" y="167.4">2</text>
<text x="54.6" y="167.4">18</text>
<text x="55.2" y="164.8">5</text>
<text x="83.1" y="167.4">4</text>
<text x="31.5" y="172.2" transform="rotate(-90 31.5 172.2)">1</text>
<text x="55.2" y="169.9">9</text>
<text x="69.6" y="177.2" transform="rotate(-90 69.6 177.2)">1</text>
</g>
<g font-size="1.8" fill="#0000c2">
<text x="108.3" y="68.7">Temperature</text>
<text x="121.2" y="68.7">sensor</text>
<text x="187.6" y="76.1">Magnetometer</text>
<text x="35.9" y="106.5">Inertial</text>
<text x="43.9" y="106.5">measurement</text>
<text x="57.7" y="106.5">unit</text>
<text x="106.7" y="112.9">EEPROM memory</text>
<text x="188.7" y="133.7">Absolute</text>
<text x="197.9" y="133.7">pressure</text>
<text x="207.1" y="133.7">sensor</text>
<text x="141" y="157.3">Additional</text>
<text x="151.6" y="157.3">sensor</text>
<text x="159" y="157.3">connector</text>
<text x="169.5" y="157.3">(UART)</text>
<text x="24.7" y="186.5">GNSS module</text>
</g>
<g font-size="1.4" fill="#006464">
<text x="235.9" y="93.4">VDD</text>
<text x="235.6" y="98.5">VO+</text>
<text x="235.6" y="101.1">VO-</text>
<text x="210.6" y="106.1">RES</text>
<text x="235.8" y="106.1">EOC</text>
<text x="210.6" y="111.2">SS</text>
<text x="210.6" y="113.8">SCLK/SCL</text>
<text x="210.6" y="116.3">MOSI/SDA</text>
<text x="210.6" y="118.8">MISO</text>
<text x="236" y="123.9">VSS</text>
<text x="163.6" y="137.9">1</text>
<text x="163.6" y="140.4">2</text>
<text x="163.6" y="143">3</text>
<text x="163.6" y="145.5">4</text>
<text x="163.6" y="150.6">SHIELD</text>
</g>
<g font-size="1.4" fill="#a90000">
<text x="241.5" y="92.5">12</text>
<text x="242" y="97.5">4</text>
<text x="242" y="100.1">6</text>
<text x="206.4" y="105.2">9</text>
<text x="242" y="105.2">8</text>
<text x="206.4" y="110.2">1</text>
<text x="206.4" y="112.8">3</text>
<text x="206.4" y="115.3">2</text>
<text x="206.4" y="117.9">7</text>
<text x="241.5" y="122.9">10</text>
<text x="159.4" y="136.9">1</text>
<text x="159.4" y="139.4">2</text>
<text x="159.4" y="142">3</text>
<text x="158.4" y="149.6">SH1</text>
<text x="159.4" y="144.5">4</text>
<text x="112.4" y="159.8">1</text>
<text x="102.6" y="164.9" transform="rotate(-90 102.6 164.9)">G4</text>
<text x="105.2" y="164.9" transform="rotate(-90 105.2 164.9)">G3</text>
<text x="107.7" y="164.9" transform="rotate(-90 107.7 164.9)">G2</text>
<text x="110.2" y="164.9" transform="rotate(-90 110.2 164.9)">G1</text>
</g>
</svg>
